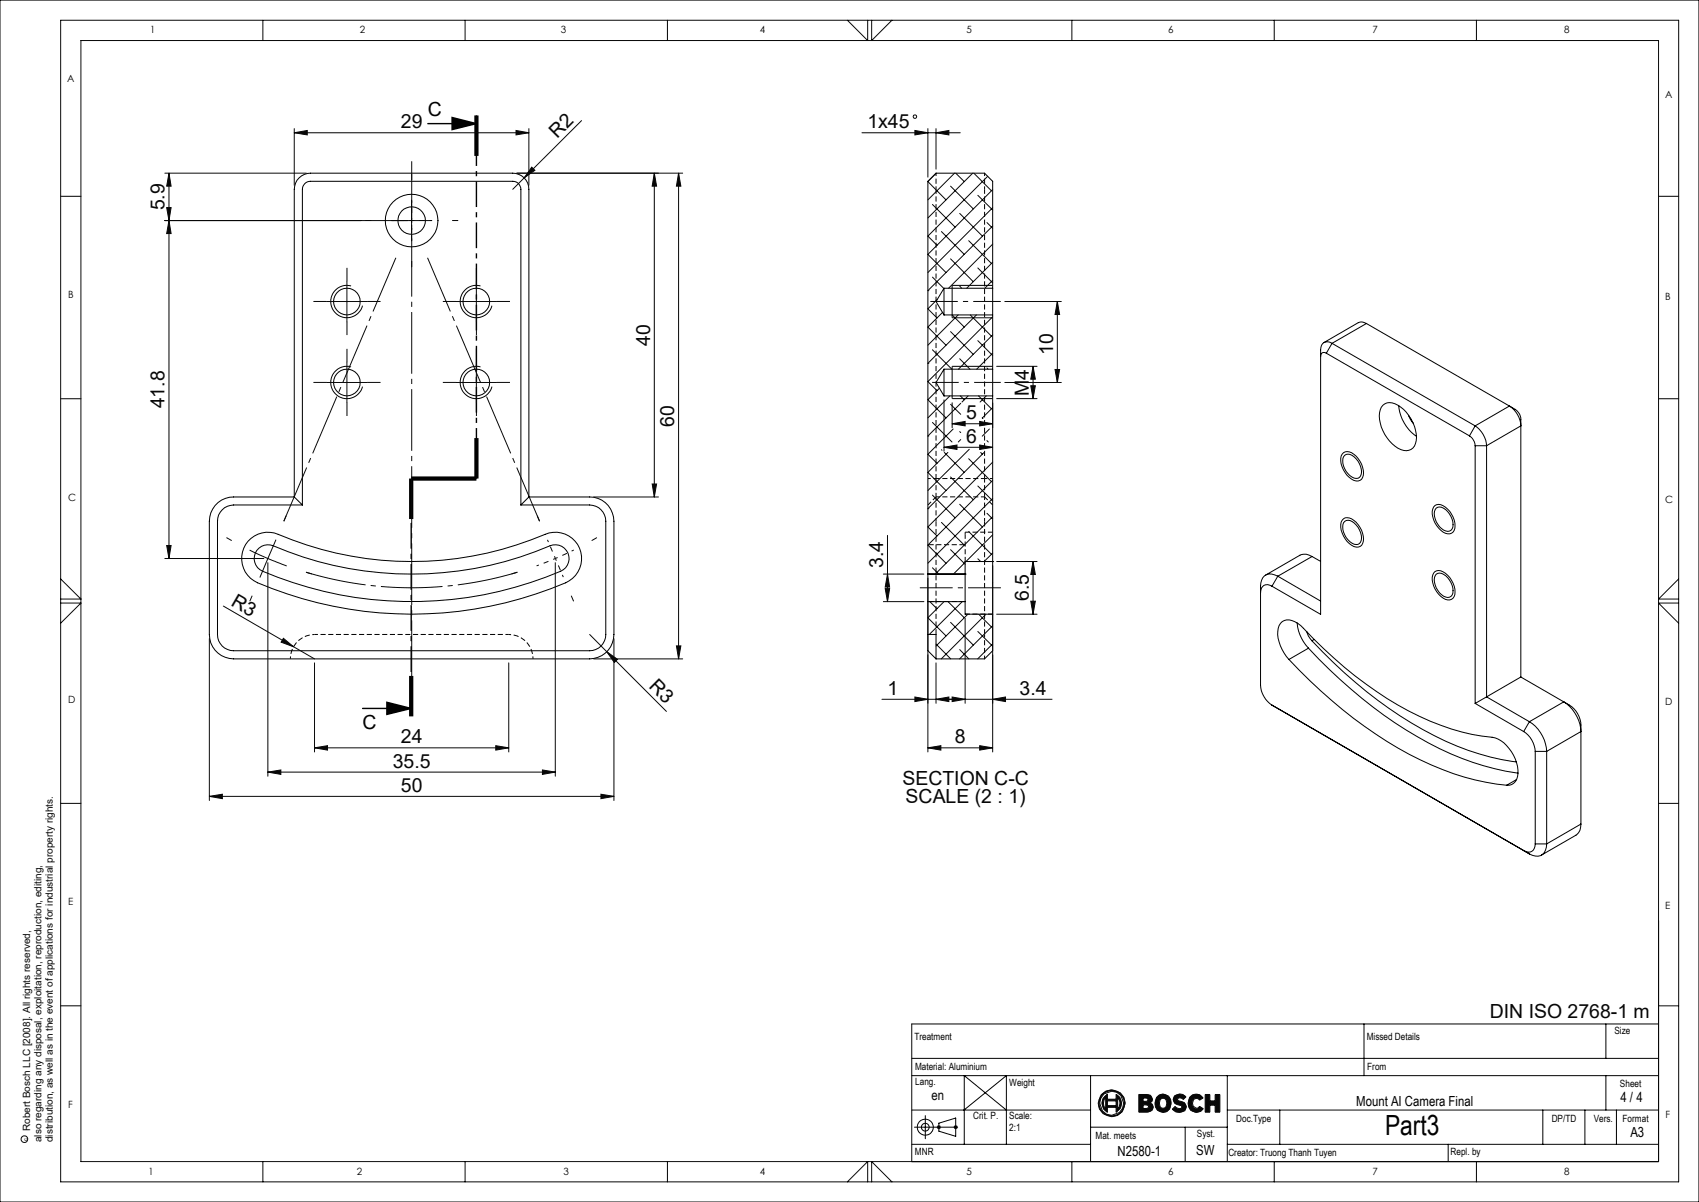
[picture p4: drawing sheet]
<svg xmlns="http://www.w3.org/2000/svg" width="420mm" height="297mm" viewBox="0 0 420 297" stroke-linecap="round" stroke-linejoin="round" font-family="sans-serif">
<path d="M125.8 156.8a6 6 0 0 1 6 6M71.8 162.8a6 6 0 0 1 6-6" fill="none" stroke="#000" stroke-width=".25" stroke-dasharray="1.3 .6" stroke-dashoffset=".7" stroke-linecap="butt"/>
<path d="M77.8 156.8h48" fill="none" stroke="#000" stroke-width=".25" stroke-dasharray="1.3 .6" stroke-dashoffset=".4" stroke-linecap="butt"/>
<g fill="none" stroke="#000" stroke-width=".25">
<path d="M15 48.5h5M410 48.5h5M233.4 71.2v6.6M233.4 71.2h12M233.4 71.2l-2 3.3 2 3.3M233.4 77.8h12M245.4 71.2v6.6M245.4 71.2v-26.4l-2-2h-12l-2 2v97M245.4 77.8v13.4M337.8 79.9a2 2 0 0 0-2-.2l-8.5 4.9M337.8 79.9l35.3 20.4M337.8 79.9l-8.5 4.9"/>
<path d="M15 98.5h5M233.4 91.2v6.6M233.4 91.2h12M233.4 91.2l-2 3.3 2 3.3M233.4 97.8h12M245.4 91.2v6.6M245.4 97.8v40.9M327.9 87.3a.86 .86 0 0 0-1-.1 .86 .86 0 0 0-.4 .9M327.9 87.3l35.4 20.4M329.3 84.8a1.72 1.72 0 0 0-2-.2 1.72 1.72 0 0 0-.8 1.9v65.3l-12.1-7M329.3 84.8l35.4 20.4M329.3 84.8l-1.4 2.5"/>
<path d="M410 98.5h5M332.4 112.5a2.09 2.09 0 0 1 2.8 .9 3.7 3.7 0 0 1 .9 4.6 2.16 2.16 0 0 1-2.9-1 3.6 3.6 0 0 1-.8-4.5zM341.8 100.2a2.92 2.92 0 0 1 3.7-.1 9.7 9.7 0 0 1 4.6 8.8 2.57 2.57 0 0 1-3.8 2.2 9.6 9.6 0 0 1-5.3-9.1l.5-1.4zM345.8 100.3a10.2 10.2 0 0 0 4.4 7.5M348.2 102.6l1.1 1.9M363.3 107.7a3.2 3.2 0 0 1 1.4 2.4M364.7 105.2a6.4 6.4 0 0 1 2.8 4.9M364.7 110.1v63.7M364.7 110.1h2.8M364.7 105.2l-1.4 2.5M367.5 110.1v62.1M373.1 100.3a6.2 6.2 0 0 1 2.9 4.9l-8.5 4.9"/>
<path d="M373.1 100.3a4.9 4.9 0 0 1 2.2 1.6l.7 1.4v64M373.1 100.3l-8.4 4.9M61.3 133.7a6.6 6.6 0 0 1 7.5-1.7 84.8 84.8 0 0 0 66.9-.3 6.5 6.5 0 0 1 7.7 4.2 6.5 6.5 0 0 1-3.6 8.1 96.7 96.7 0 0 1-77-.5 6.5 6.5 0 0 1-1.5-9.8zM64 135.5a3.4 3.4 0 0 1 3.6-.6 87.7 87.7 0 0 0 69.1-.2 3.4 3.4 0 0 1 3.8 2.3 3.4 3.4 0 0 1-1.9 4.1 93.7 93.7 0 0 1-74.4-.3 3.4 3.4 0 0 1-.2-5.3zM72.7 122.8h-15a6 6 0 0 0-5.9 6v28a6 6 0 0 0 5.9 6h88.1a6 6 0 0 0 6-6v-28a6 6 0 0 0-6-6h-15.1M72.7 122.8v-76a4 4 0 0 1 4.1-4h50a4 4 0 0 1 3.9 4v76M72.7 122.8l2.1 2M74.8 124.8h-17.1a4 4 0 0 0-3.9 4v28a4 4 0 0 0 3.9 4h88.1a4 4 0 0 0 4-4v-28a4 4 0 0 0-4-4h-17M74.8 124.8v-78a1.99 1.99 0 0 1 2-2h50a1.99 1.99 0 0 1 2 2v78M130.7 122.8l-1.9 2M245.4 138.7h.1M245.4 138.7v13.1"/>
<path d="M245.4 138.7h-6.8v3.1M324.3 137.5a2.98 2.98 0 0 0-3-.3l-8.4 4.9M324.3 137.5l2.2 1.2M324.3 137.5l-8.4 4.9M332.4 128.8a2.09 2.09 0 0 1 2.8 .9 3.7 3.7 0 0 1 .9 4.6 2.16 2.16 0 0 1-2.9-.9 3.6 3.6 0 0 1-.8-4.6zM355 125.6a2.14 2.14 0 0 1 2.9 .8 3.7 3.7 0 0 1 .8 4.6 2.24 2.24 0 0 1-2.9-.9 3.8 3.8 0 0 1-.8-4.5zM229.4 141.8v6.9M229.4 141.8h.1M229.4 156.8v4l2 2M229.4 141.8h9.2M229.4 148.7v8.1M229.4 148.7h9.2"/>
<path d="M229.4 156.8h2v6M238.6 141.8v6.9M238.6 141.8h.1M238.6 148.7v3.1h6.8M245.4 151.8v9l-2 2h-12M314.4 144.8a1.72 1.72 0 0 0-2-.2 1.72 1.72 0 0 0-.8 1.9M315.9 142.4a2.52 2.52 0 0 0-4 .9l-.3 1.5v24.5a6.4 6.4 0 0 0 2.8 4.9M315.9 142.4l10.6 6.1M315.9 142.4l-1.5 2.4M320.7 153.9a10 10 0 0 0 2.8 6.3M323 156.1l.4 1 .9 1.2M324.3 158.3a105.8 105.8 0 0 0 35.9 26.1 58.2 58.2 0 0 0 14.7 3.9"/>
<path d="M324.9 158l-.6 .3M355 141.9a2.14 2.14 0 0 1 2.9 .9 3.7 3.7 0 0 1 .8 4.6 2.24 2.24 0 0 1-2.9-.9 3.8 3.8 0 0 1-.8-4.6zM314.4 174.2l63.7 36.8M314.4 174.2l1.5 .8M318.6 162.9a110.9 110.9 0 0 0 35.2 26.1 59.4 59.4 0 0 0 18.7 5M318.6 162.9a9.6 9.6 0 0 1-2.6-7.6 2.59 2.59 0 0 1 4.1-1.7 14.3 14.3 0 0 1 4.6 4.2 90 90 0 0 0 31.5 21.4 50.6 50.6 0 0 0 13.4 3.1 9.4 9.4 0 0 1 5.5 9.6 2.47 2.47 0 0 1-2.6 2.1M323.5 160.2a111 111 0 0 0 35.1 26.1 62.9 62.9 0 0 0 16.7 4.7M323.5 160.2l-4.9 2.7M364.7 173.8l12 7M367.5 172.2l-2.8 1.6M367.5 172.2l10.6 6.1M376 167.3l-8.5 4.9"/>
<path d="M376 167.3l10.6 6.1M378.1 178.3a9.3 9.3 0 0 1 4.2 7.4M378.1 178.3l-1.4 2.5M386.6 173.4a9.4 9.4 0 0 1 4.2 7.4l-8.5 4.9M386.6 173.4a6.5 6.5 0 0 1 4.2 5.7v24.5M386.6 173.4l-8.5 4.9M15 198.5h5M374.9 192.6l-2.4 1.4M376.7 180.8a6.3 6.3 0 0 1 2.8 4.9M379.5 185.7v22.8M379.5 185.7h2.8M382.3 185.7v22.8"/>
<path d="M410 198.5h5M379.5 208.5a1.74 1.74 0 0 1-.8 1.9 1.74 1.74 0 0 1-2-.3l1.4 .9M379.5 208.5h2.8M382.3 208.5a2.55 2.55 0 0 1-2.7 3l-1.5-.5M390.8 203.6a2.98 2.98 0 0 1-1.2 2.8l-8.5 4.9M390.8 203.6l-8.5 4.9M410 227.5v59.5h-184.6M15 248.5h5M225.4 253h184.6M337.2 253v12.8M397 253v8.5M225.4 265.8h184.6"/>
<path d="M225.4 274.3h44.2M225.4 261.5h184.6M226.1 278.5h10.6M228.7 275.7v5.7M232.1 277.5l4.2-1.2v4.5l-4.2-1.3zM238.3 274.3l10.5-8.5v16.9M248.8 274.3l-10.4-8.5v16.9M269.6 265.8v21.2M269.6 278.5h33.8M293 278.5v8.5M303.4 265.8v21.2M303.4 274.3h106.6"/>
<path d="M316.4 274.3v8.4M381.4 274.3v8.4M391.8 274.3v8.4M397 265.8v8.5M399.6 274.3v8.4M225.4 282.7h44.2M303.4 282.7h106.6M358 282.7v4.3"/>
<circle cx="101.8" cy="54.5" r="3.4"/>
<circle cx="101.8" cy="54.5" r="6.5"/>
<circle cx="85.8" cy="74.5" r="3.3"/>
<circle cx="117.7" cy="74.5" r="3.3"/>
<circle cx="85.8" cy="94.5" r="3.3"/>
<circle cx="117.7" cy="94.5" r="3.3"/>
<circle cx="228.7" cy="278.5" r="1.98"/>
<circle cx="228.7" cy="278.5" r=".96"/>
</g>
<path d="M243.4 46.8v71.4M231.4 118.2v-71.4M238.6 132v6.7M245.4 131.5h-6.8M238.6 151.7h6.8" fill="none" stroke="#000" stroke-width=".25" stroke-dasharray="1.3 .6" stroke-dashoffset=".1" stroke-linecap="butt"/>
<path d="M238.6 131.5v.5M243.4 128.8v28M231.4 156.8v-28" fill="none" stroke="#000" stroke-width=".25" stroke-dasharray="1.3 .6" stroke-linecap="butt"/>
<path d="M231.4 46.8v-4M243.4 42.8v4M231.4 128.8v-6M243.4 122.8v6M243.4 156.8v6" fill="none" stroke="#000" stroke-width=".25" stroke-dasharray="1.3 .6" stroke-dashoffset=".5" stroke-linecap="butt"/>
<path d="M231.4 118.2h-2M245.4 118.2h-2" fill="none" stroke="#000" stroke-width=".25" stroke-dasharray="1.3 .6" stroke-dashoffset=".6" stroke-linecap="butt"/>
<path d="M231.4 118.2h12M243.4 118.2v4.6M231.4 122.8h12M231.4 122.8v-4.6" fill="none" stroke="#000" stroke-width=".25" stroke-dasharray="1.3 .6" stroke-dashoffset=".3" stroke-linecap="butt"/>
<path d="M231.4 122.8l-2 2M243.4 122.8l2 2" fill="none" stroke="#000" stroke-width=".25" stroke-dasharray="1.3 .6" stroke-dashoffset=".2" stroke-linecap="butt"/>
<path d="M238.6 134.6h-9.2M229.4 148.6h9.2" fill="none" stroke="#000" stroke-width=".25" stroke-dasharray="1.3 .6" stroke-dashoffset="-.2" stroke-linecap="butt"/>
<g fill="none" stroke="#0a0605" stroke-width=".25">
<path d="M0 0h420v297h-420zM15 5h400v287h-400zM20 10h390v277h-390zM65 5v5M115 5v5M165 5v5M209.5 5l5 5v-5M215.5 5v5l5-5M265 5v5M315 5v5M365 5v5M230.5 50.5l5.6 5.6"/>
<path d="M231.5 42.8l-2.1 2.1 4.5 4.5M232.7 57.2l5.7 5.7M235 46l5.6 5.6M236 42.8l-6.6 6.6M236.3 42.8l2.1 2.1M237.2 52.7l5.7 5.6M239.5 59.5l5.6 5.6M240.5 42.8l-11.1 11.1M240.7 42.8l4.4 4.3M241.7 48.3l3.7 3.6M244 55l1.4 1.4M244.2 43.6l-14.8 14.7 2.2 2.3"/>
<path d="M245.4 46.8l-16 16.1 4.5 4.4M245.4 51.3l-16 16M245.4 55.8l-16 16M229.4 71.8h.1M230.5 68.5l2.8 2.8M231.7 74l-2.3 2.3 2.2 2.3M233 77.2l-3.6 3.6 4.5 4.5M235 64l5.6 5.6M235.4 77.8l3 3M236.9 77.8l-7.5 7.5M237.2 70.7l.5 .5M239.9 77.8l5.2 5.2"/>
<path d="M241.4 77.8l-12 12M241.7 66.2l3.7 3.7M245.4 60.3l-10.9 10.9M245.4 64.8l-6.4 6.4M245.4 69.3l-1.9 1.9M245.4 78.3l-16 16 2.2 2.2M229.4 89.8h.1M230.5 86.4l4.8 4.8M232.2 95.9l-2.8 2.9 4.5 4.5M234.8 97.8l-5.4 5.5M235 81.9l5.6 5.7M235 99.9l2.5 2.5"/>
<path d="M237.2 88.6l2.6 2.6M237.4 97.8l1 1M237.5 99.7l-8.1 8M239.3 97.8l-1.5 1.5M241.7 84.2l3.7 3.6M241.9 97.8l3.2 3.2M243.8 97.8l-1.5 1.5M244 90.9l.3 .3M245.4 82.8l-8.5 8.4M245.4 87.3l-4 3.9M229.4 107.7h.1M230.5 104.4l4.8 4.8"/>
<path d="M232.7 111.1l.2 .2M233.4 111.8l5 4.9M234.3 111.8l-4.9 4.9 4.5 4.5M235 117.9l5.6 5.6M235.6 106l-6.2 6.3 2.2 2.2M237.2 106.6l.3 .3M237.5 108.6l-.6 .6M239.5 113.3l5.6 5.7M239.6 111l-10.2 10.2M242.4 111.8l.5 .5M243.3 111.8l-13.9 13.9M244 108.9l.3 .3"/>
<path d="M244.6 106l-1.8 1.8M245.4 100.7l-2.6 2.6 .2 .1M245.4 114.2l-16 16 2.2 2.2M245.4 118.7l-16 16 4.5 4.5M229.4 125.7h.1M230.5 122.3l5.6 5.6M232.7 129.1l5.7 5.6M235 135.8l3.6 3.6M237.2 124.6l5.7 5.6M238.6 139l-2.9 2.8M239.5 131.3l5.6 5.6M241.7 138.1l.7 .6"/>
<path d="M241.7 120.1l3.7 3.7M244 126.8l1.4 1.4M245.4 123.2l-16 16M245.4 127.7l-14.2 14.1M245.4 132.1l-6.6 6.6M245.4 136.7l-2.1 2M15 149h5l-5 5M15 143l5 5h-5M229.9 148.7l1.7 1.7M230.5 140.3l1.6 1.5M231.4 159.1l3.6 3.7M233.4 148.7l-4 3.9 4.5 4.5"/>
<path d="M234.4 148.7l4 3.9M235 153.8l5.6 5.6M237.9 148.7l-8.2 8.1M239.3 151.8l-7.9 7.8M241.7 156l3.7 3.7M241.9 151.8l3.2 3.1M243.7 151.8l-11 11M245.4 154.6l-8.2 8.2M245.4 159.1l-3.7 3.7M415 149h-5l5 5M415 143l-5 5h5M237.2 160.5l2.3 2.3"/>
<path d="M225.4 253v34M410 248.5h5M231.6 278.5h1M231.7 278.2l.7 .7M232.1 278v1M232.4 278.2l-.7 .7M235.7 278.5h1M235.9 278.2l.7 .7M236.3 278v1M236.6 278.2l-.7 .7M273.3 271.1v3a2.18 2.18 0 0 1 0-3zM273.8 272h2.1v1.2h-2.1z"/>
<path d="M273.8 270.3v1.3h2.1v-1.2l.9 .7 .5 1.5-.3 1.2-1.1 1v-1.2h-2.1v1.2l-1-.7-.4-1.5 .3-1.2zM276.3 271.1a2.18 2.18 0 0 1 0 3zM281.5 270.4h2.1l.8 .2 .5 1-.1 .5-.5 .4 .5 .3 .3 .8-.3 .8-1.1 .4h-2.2zM282.6 271.3a.92 .92 0 0 1 1.2 .4 1 1 0 0 1-1.2 .4zM282.6 273l1.1 .1 .3 .3a1.15 1.15 0 0 1-1.4 .5zM285.9 271.2l.7-.7 .9-.2 1.4 .6a2.59 2.59 0 0 1-.5 3.8l-.9 .2-1.4-.5-.5-.9-.1-.9zM287.1 271.5h.8a1.51 1.51 0 0 1 0 2.3h-.8a1.58 1.58 0 0 1 0-2.3zM290.4 270.8l1.2-.5 .8 .1 .8 .6-.7 .7-.3-.3-.9-.1-.2 .5 .6 .3a1.91 1.91 0 0 1 1.6 1.4l-.4 1-1.3 .4-.9-.2-.9-.6 .7-.7 1.1 .6 .4-.1 .2-.4-.3-.3-1.5-.5-.4-1zM294.1 271.1a2.04 2.04 0 0 1 3.3 .2l-.9 .5-.2-.3-.6-.1-.6 .3-.3 .9 .2 .7 .8 .6 .4-.1 .3-.4 1 .6-.7 .6-1.1 .3-1.3-.5-.5-.9-.2-.9zM297.9 270.4h1.2v1.6h1.3v-1.6h1.2v4.4h-1.2v-1.7h-1.3v1.7h-1.2zM65 287v5M115 287v5"/>
<path d="M165 287v5M209.5 292l5-5v5M215.5 292v-5l5 5M265 287v5M315 287v5M365 287v5"/>
<circle cx="274.8" cy="272.6" r="2.97"/>
<circle cx="274.8" cy="272.6" r="3.3"/>
</g>
<path d="M271.5 272.6a3.3 3.3 0 0 0 6.7 0 3.3 3.3 0 0 0-6.7 0zM271.9 272.6a2.97 2.97 0 0 1 5.9 0 2.97 2.97 0 0 1-5.9 0zM273.2 270.8a2.52 2.52 0 0 0 .6 4v-1.2h2.1v1.2a2.51 2.51 0 0 0 1.4-2.2 2.51 2.51 0 0 0-1.4-2.2v1.2h-2.1v-1.3zM276.3 271.1l.6 1.2-.1 .8-.5 1zM273.8 272h2.1v1.2h-2.1zM273.3 271.2v2.9l-.4-.6-.1-.7v-.8zM281.5 270.4v4.4h2.3a1.16 1.16 0 0 0 1.3-.9 1.16 1.16 0 0 0-.8-1.4l.5-.3 .1-.5a1.13 1.13 0 0 0-1.3-1.3zM282.6 273h1l.3 .3v.3l-.4 .3h-.9zM282.6 271.3l1 .1 .2 .3-.1 .3-1.1 .1zM286.1 270.9a2.3 2.3 0 0 0-.4 2.8 2.3 2.3 0 0 0 2.5 1.1 2.41 2.41 0 0 0 1.3-2.4 2.41 2.41 0 0 0-1.7-2.1l-1 .1zM286.8 271.7l.9-.3 .6 .4 .1 1.1-.5 .9-.5 .1-.6-.4-.2-1.2zM290.4 270.8h-.1a1.4 1.4 0 0 0-.1 1.6 1.4 1.4 0 0 0 1.4 .7l.6 .3-.2 .5h-.7l-.8-.5-.7 .7a2.07 2.07 0 0 0 3.5-.3v-.6a2.18 2.18 0 0 0-2-1.2l-.2-.4 .2-.3h.7l.5 .4 .7-.7a2.11 2.11 0 0 0-2.8-.2zM294.3 270.9a2.3 2.3 0 0 0-.4 2.8 2.3 2.3 0 0 0 2.6 1.1l1-.8-1-.6-.6 .5-.7-.3-.4-.8 .1-.7 .3-.5 .5-.2 .5 .1 .3 .3 .9-.5-.1-.2a1.98 1.98 0 0 0-3-.2zM297.9 270.4v4.4h1.2v-1.7h1.3v1.7h1.2v-4.4h-1.2v1.6h-1.3v-1.6z" fill-rule="evenodd" fill="#0a0605"/>
<g fill="none" stroke="#0a0605" stroke-width=".25">
<path d="M72.7 32.8l3.3-.6v1.1zM72.7 32.8h58M72.7 31.8v14M127.6 32.2l3.1 .6-3.1 .5zM130.7 31.8v14M143.8 29.8l-17 17M213.1 32.8h24.3M226.2 32.2l3.2 .6-3.2 .5zM229.4 31.8v12M231.4 32.8l3.2-.6v1.1zM231.4 31.8v10M40.7 54.5h66.1"/>
<path d="M40.7 42.8h35M41.2 51.3h1.1l-.5 3.2zM41.8 42.8v95.2M41.8 54.5l.5 3.2h-1.1zM41.8 42.8l.5 3.2h-1.1zM101.7 49.5v10M131.4 41.3l.8 .8-2.6 1.9zM161.7 42.8v80M161.7 42.8l.6 3.2h-1.1zM167.7 42.8v120M167.7 42.8l.6 3.2h-1.1zM168.8 42.8h-41.1"/>
<path d="M80.8 74.5h10M85.8 69.5v10M112.7 74.5h10.1M117.8 69.5v10M248.4 74.5h14M261.4 74.5v20M261.4 74.5l.5 3.2h-1.1zM80.8 94.5h10M85.8 89.5v10M112.7 94.5h10.1M117.8 89.5v10M233.4 98.8v12.7"/>
<path d="M235.4 99.5v6.2M245.4 99.5v6.2M246.4 98.5h10M246.4 90.5h10M248.4 94.5h14M254.8 95.3h1.1l-.5 3.2zM255.4 90.5l.5 3.2h-1.1zM255.4 90.5v8M260.8 91.3h1.1l-.5 3.2zM161.2 119.6h1.1l-.6 3.2zM233.4 110.5l3.2-.5v1.1zM233.4 110.5h12"/>
<path d="M235.4 104.7l3.2-.6v1.1zM235.4 104.7h10M242.2 104.1l3.2 .6-3.2 .5zM242.2 110l3.2 .5-3.2 .6zM40.7 138h24.5M41.2 134.8h1.1l-.5 3.2zM61.7 135.9l4.5 2.1M66.2 138l4.7 1.8M66.2 138l-1.9 4.6M66.2 139v52.8M68.2 133.4l-2 4.6M137.3 139v52.8"/>
<path d="M146.8 122.8h16M219.4 132.3v16.4M245.4 139.8v46M246.4 138.7h10M255.4 138.7l.5 3.3h-1.1zM255.4 138.7v13.1M51.8 157.8v40M55.2 149.8l22.6 13M70.1 157.7l2.5 2.1-3.1-1.1zM145.8 156.8l4.2 4.2M151.8 157.8v40M167.2 159.6h1.1l-.6 3.2z"/>
<path d="M218.4 141.8h10M218.4 148.7h10M218.8 145.4h1.1l-.5 3.3zM219.4 141.8l.5 3.3h-1.1zM229.4 142.8v43M238.6 152.7v21.1M246.4 151.8h10M254.8 148.6h1.1l-.5 3.2zM77.8 163.8v22M125.8 163.8v22M146.8 162.8h22M150 161l2.6 1.9-.7 .8z"/>
<path d="M150 161l14.7 14.8M218 172.8h42.1M226.2 172.2l3.2 .6-3.2 .6zM231.4 172.8l3.2-.6v1.2zM231.4 163.8v10M235.4 172.2l3.2 .6-3.2 .6zM245.4 172.8l3.2-.6v1.2zM51.8 196.8l3.2-.6v1.1zM51.8 196.8h100M66.2 190.8l3.2-.6v1.1zM66.2 190.8h71.1M77.8 184.8l3.2-.5v1z"/>
<path d="M77.8 184.8h48M122.6 184.3l3.2 .5-3.2 .5zM134.1 190.2l3.2 .6-3.2 .5zM148.6 196.2l3.2 .6-3.2 .5zM229.4 184.8l3.2-.5v1zM229.4 184.8h16M242.2 184.3l3.2 .5-3.2 .5z"/>
<circle cx="226.2" cy="28.8" r=".42"/>
<circle cx="6" cy="281.5" r=".81"/>
</g>
<path d="M86.8 70.7a4 4 0 0 0-4.9 2.8 4 4 0 0 0 2.8 4.9 4 4 0 0 0 4.9-2.9M118.8 70.7a4 4 0 0 0-4.9 2.8 4 4 0 0 0 2.8 4.9 4 4 0 0 0 4.9-2.9M245.4 70.5h-10v8h10M86.8 90.7a4 4 0 0 0-4.9 2.8 4 4 0 0 0 2.8 4.9 4 4 0 0 0 4.9-2.9M118.8 90.7a4 4 0 0 0-4.9 2.8 4 4 0 0 0 2.8 4.9 4 4 0 0 0 4.9-2.9M245.4 90.5h-10v8h10M332.1 111.9a2.51 2.51 0 0 1 3.1 .8 5.5 5.5 0 0 1 1.6 5.3 1.71 1.71 0 0 1-2.7 .4 5.9 5.9 0 0 1-2.6-5.7zM332.1 128.2a2.51 2.51 0 0 1 3.1 .8 5.5 5.5 0 0 1 1.6 5.3 1.71 1.71 0 0 1-2.7 .4 5.9 5.9 0 0 1-2.6-5.7zM354.7 124.9a2.48 2.48 0 0 1 3.2 .9 5.3 5.3 0 0 1 1.6 5.3 1.76 1.76 0 0 1-2.8 .4 5.8 5.8 0 0 1-2.5-5.7zM354.7 141.2a2.48 2.48 0 0 1 3.2 .9 5.3 5.3 0 0 1 1.6 5.3 1.74 1.74 0 0 1-2.8 .4 5.8 5.8 0 0 1-2.5-5.7z" fill="none" stroke="#000" stroke-width=".25"/>
<g fill="none" stroke="#0a0605" stroke-width=".25" stroke-dasharray="15.2 1.3 1.3 1.3" stroke-linecap="butt">
<path d="M91.8 54.5h-1.5M101.8 44.5v-1.5M111.8 54.5h1.5M80.8 74.5h-3.3M85.8 69.5v-3.3M85.8 79.5v3.3M90.8 74.5h3.3M101.8 64.5v1.5M112.8 74.5h-3.3M117.8 69.5v-3.3M117.8 79.5v3.3M122.8 74.5h3.3"/>
<path d="M80.8 94.5h-3.3M85.8 89.5v-3.3M85.8 99.5v3.3M90.8 94.5h3.3M112.8 94.5h-3.3M117.8 89.5v-3.3M117.8 99.5v3.3M122.8 94.5h3.3M57.3 133.6l-1.3-.8M70.2 128.8l.6-1.4M133.4 128.8l-.6-1.4M146.3 133.6l1.3-.8"/>
<path d="M62.3 147.2l-.6 1.4M75.6 141.4l1.5 .4M127.9 141.4l-1.4 .4M141.2 147.2l.6 1.4"/>
</g>
<path d="M101.8 54.5v-5M101.8 54.5h-5M101.8 54.5v5M101.8 54.5h5M137.3 138l4.5-2.1M137.3 138l-4.7 1.8M137.3 138l2 4.6M137.3 138l-2-4.6" fill="none" stroke="#0a0605" stroke-width=".25" stroke-dasharray="15.2 1.3 1.3 1.3" stroke-dashoffset="14.6" stroke-linecap="butt"/>
<path d="M75.6 141.4a90.7 90.7 0 0 0 52.3 0" fill="none" stroke="#0a0605" stroke-width=".25" stroke-dasharray="15.2 1.3 1.3 1.3" stroke-dashoffset=".2" stroke-linecap="butt"/>
<g fill="none" stroke="#000" stroke-width=".35">
<path d="M105.8 30.5h12M111.8 29l6 1.5-6 1.5zM117.4 28.5v10M117.8 28.5v10M118.1 28.5v10M101.3 118.2v10M101.7 117.9h16.1M101.7 118.6h16.1M102 118.2v10M117.4 108.2v10M117.8 108.2v10h-16.1v10M118.1 108.2v10z"/>
<path d="M89.6 175h12M95.6 173.5l6 1.5-6 1.5zM101.3 167v10M101.7 167v10M102 167v10"/>
</g>
<path d="M101.8 39.9v127.8M70.2 128.8l27.7-65.1M133.4 128.8l-27.7-65.1" fill="none" stroke="#0a0605" stroke-width=".25" stroke-dasharray="15.2 1.3 1.3 1.3" stroke-dashoffset=".8" stroke-linecap="butt"/>
<path d="M117.8 28.5v89.7" fill="none" stroke="#000" stroke-width=".35" stroke-dasharray="6.3 1.3 1.3 1.3" stroke-dashoffset="4" stroke-linecap="butt"/>
<path d="M117.8 118.2h-16.1" fill="none" stroke="#000" stroke-width=".35" stroke-dasharray="6.3 1.3 1.3 1.3" stroke-dashoffset=".2" stroke-linecap="butt"/>
<path d="M101.7 118.2v58.8" fill="none" stroke="#000" stroke-width=".35" stroke-dasharray="6.3 1.3 1.3 1.3" stroke-dashoffset="-.8" stroke-linecap="butt"/>
<path d="M230 74.5h17.4" fill="none" stroke="#0a0605" stroke-width=".25" stroke-dasharray="15.2 1.3 1.3 1.3" stroke-dashoffset="8.4" stroke-linecap="butt"/>
<path d="M247.4 94.5h-17" fill="none" stroke="#0a0605" stroke-width=".25" stroke-dasharray="15.2 1.3 1.3 1.3" stroke-dashoffset="8.7" stroke-linecap="butt"/>
<path d="M227.4 145.2h20" fill="none" stroke="#0a0605" stroke-width=".25" stroke-dasharray="15.2 1.3 1.3 1.3" stroke-dashoffset="7.1" stroke-linecap="butt"/>
<path d="M111.8 29l6 1.5-6 1.5zM95.6 173.5l6 1.5-6 1.5z" fill="#000"/>
<g fill="#0a0605">
<path d="M70.1 157.7l2.5 2.1-3.1-1.1z"/>
<path d="M131.4 41.3l.8 .8-2.6 1.9z"/>
<path d="M150 161l2.6 1.9-.7 .8z"/>
<path d="M245.4 172.8l3.2-.6v1.2zM235.4 172.2l3.2 .6-3.2 .6z"/>
<path d="M242.2 104.1l3.2 .6-3.2 .5zM235.4 104.7l3.2-.6v1.1zM231.4 172.8l3.2-.6v1.2zM226.2 172.2l3.2 .6-3.2 .6z"/>
<path d="M51.8 196.8l3.2-.6v1.1zM148.6 196.2l3.2 .6-3.2 .5zM226.2 32.2l3.2 .6-3.2 .5zM231.4 32.8l3.2-.6v1.1zM229.4 184.8l3.2-.5v1zM242.2 184.3l3.2 .5-3.2 .5z"/>
<path d="M66.2 190.8l3.2-.6v1.1zM134.1 190.2l3.2 .6-3.2 .5z"/>
<path d="M72.7 32.8l3.3-.6v1.1zM127.6 32.2l3.1 .6-3.1 .5z"/>
<path d="M242.2 110l3.2 .5-3.2 .6zM233.4 110.5l3.2-.5v1.1z"/>
<path d="M161.2 119.6h1.1l-.6 3.2zM161.7 42.8l.6 3.2h-1.1zM254.8 148.6h1.1l-.5 3.2zM255.4 138.7l.5 3.3h-1.1zM254.8 95.3h1.1l-.5 3.2zM255.4 90.5l.5 3.2h-1.1z"/>
<path d="M41.8 54.5l.5 3.2h-1.1zM41.2 134.8h1.1l-.5 3.2zM41.8 42.8l.5 3.2h-1.1zM41.2 51.3h1.1l-.5 3.2zM167.7 42.8l.6 3.2h-1.1zM167.2 159.6h1.1l-.6 3.2zM219.4 141.8l.5 3.3h-1.1zM218.8 145.4h1.1l-.5 3.3zM261.4 74.5l.5 3.2h-1.1zM260.8 91.3h1.1l-.5 3.2z"/>
<path d="M77.8 184.8l3.2-.5v1zM122.6 184.3l3.2 .5-3.2 .5z"/>
</g>
<text font-size="6.9" x="342.4" y="280.5">Part3</text>
<g font-size="4.8">
<text x="105.8" y="28.6">C</text>
<text x="89.6" y="180.2">C</text>
</g>
<g font-size="4.8" fill="#0a0605">
<text x="99.1" y="31.7">29</text>
<text x="137.7" y="34.3" transform="rotate(-45 137.7 34.3)">R2</text>
<text x="214.4" y="31.7">1x45</text>
<text x="40.7" y="52" transform="rotate(-90 40.7 52)">5.9</text>
<text x="160.7" y="85.4" transform="rotate(-90 160.7 85.4)">40</text>
<text x="260.3" y="87.7" transform="rotate(-90 260.3 87.7)">10</text>
<text x="40.7" y="100.9" transform="rotate(-90 40.7 100.9)">41.8</text>
<text x="254.3" y="97.9" transform="rotate(-90 254.3 97.9)">M4</text>
<text x="166.7" y="105.4" transform="rotate(-90 166.7 105.4)">60</text>
<text x="238.8" y="103.6">5</text>
<text x="238.8" y="109.4">6</text>
<text x="218.3" y="140.3" transform="rotate(-90 218.3 140.3)">3.4</text>
<text x="56.9" y="149.5" transform="rotate(30 56.9 149.5)">R3</text>
<text x="254.3" y="148.6" transform="rotate(-90 254.3 148.6)">6.5</text>
<text x="160.2" y="169.7" transform="rotate(45 160.2 169.7)">R3</text>
<text x="219.4" y="171.7">1</text>
<text x="252.1" y="171.7">3.4</text>
<text x="99.1" y="183.7">24</text>
<text x="236.1" y="183.7">8</text>
<text x="97.1" y="189.7">35.5</text>
<text x="99.1" y="195.7">50</text>
<text x="223.1" y="193.9">SECTION C-C</text>
<text x="223.9" y="198.4">SCALE (2 : 1)</text>
<text x="368.3" y="251.6">DIN ISO 2768-1 m</text>
</g>
<text font-size="3.4" fill="#0a0605" x="230.2" y="271.7">en</text>
<g font-size="3.4">
<text x="335.3" y="273.3">Mount AI Camera Final</text>
<text x="400.6" y="272.4">4 / 4</text>
<text x="403" y="280.9">A3</text>
<text x="276.3" y="285.6">N2580-1</text>
<text x="295.7" y="285.3">SW</text>
</g>
<g font-size="2.5">
<text x="37.1" y="8.2">1</text>
<text x="88.9" y="8.2">2</text>
<text x="138.6" y="8.2">3</text>
<text x="187.8" y="8.2">4</text>
<text x="238.9" y="8.2">5</text>
<text x="288.8" y="8.2">6</text>
<text x="339.2" y="8.2">7</text>
<text x="386.7" y="8.2">8</text>
<text x="16.6" y="20.2">A</text>
<text x="411.7" y="24.2">A</text>
<text x="16.8" y="73.7">B</text>
<text x="411.7" y="74.2">B</text>
<text x="16.8" y="123.7">C</text>
<text x="411.7" y="124.2">C</text>
<text x="16.8" y="173.7">D</text>
<text x="411.7" y="174.2">D</text>
<text x="16.8" y="223.7">E</text>
<text x="411.7" y="224.7">E</text>
<text x="226.1" y="256.9">Treatment</text>
<text x="337.9" y="256.9">Missed Details</text>
<text x="399.1" y="255.4">Size</text>
<text x="226.2" y="264.4">Material: Aluminium</text>
<text x="226.3" y="268.2">Lang.</text>
<text x="249.5" y="268.3">Weight</text>
<text x="338" y="264.5">From</text>
<text x="400.5" y="268.6">Sheet</text>
<text x="16.8" y="273.7">F</text>
<text x="240.6" y="276.5">Crit. P.</text>
<text x="249.5" y="276.6">Scale:</text>
<text x="249.5" y="279.4">2:1</text>
<text x="270.8" y="281.3">Mat. meets</text>
<text x="295.9" y="281">Syst.</text>
<text x="305.6" y="277.1">Doc.Type</text>
<text x="383.6" y="277.1">DP/TD</text>
<text x="394" y="277.1">Vers.</text>
<text x="401.1" y="277.2">Format</text>
<text x="411.7" y="276.2">F</text>
<text x="226.2" y="285.5">MNR</text>
<text x="303.7" y="285.5">Creator: Truong Thanh Tuyen</text>
<text x="358.6" y="285.5">Repl. by</text>
<text x="36.7" y="290.2">1</text>
<text x="88.2" y="290.2">2</text>
<text x="139.3" y="290.2">3</text>
<text x="187.8" y="290.2">4</text>
<text x="238.9" y="290.2">5</text>
<text x="288.8" y="290.2">6</text>
<text x="339.2" y="290.2">7</text>
<text x="386.7" y="290.2">8</text>
</g>
<g font-size="2.5" fill="#0a0605">
<text x="7.4" y="279.5" transform="rotate(-90 7.4 279.5)">Robert Bosch LLC [2008]. All rights reserved,</text>
<text x="10.2" y="282.2" transform="rotate(-90 10.2 282.2)">also regarding any disposal, exploitation, reproduction, editing,</text>
<text x="13" y="282.2" transform="rotate(-90 13 282.2)">distribution, as well as in the event of applications for industrial property rights.</text>
</g>
<text font-size="1.4" fill="#0a0605" x="6.8" y="281.8" transform="rotate(-90 6.8 281.8)">c</text>
</svg>
